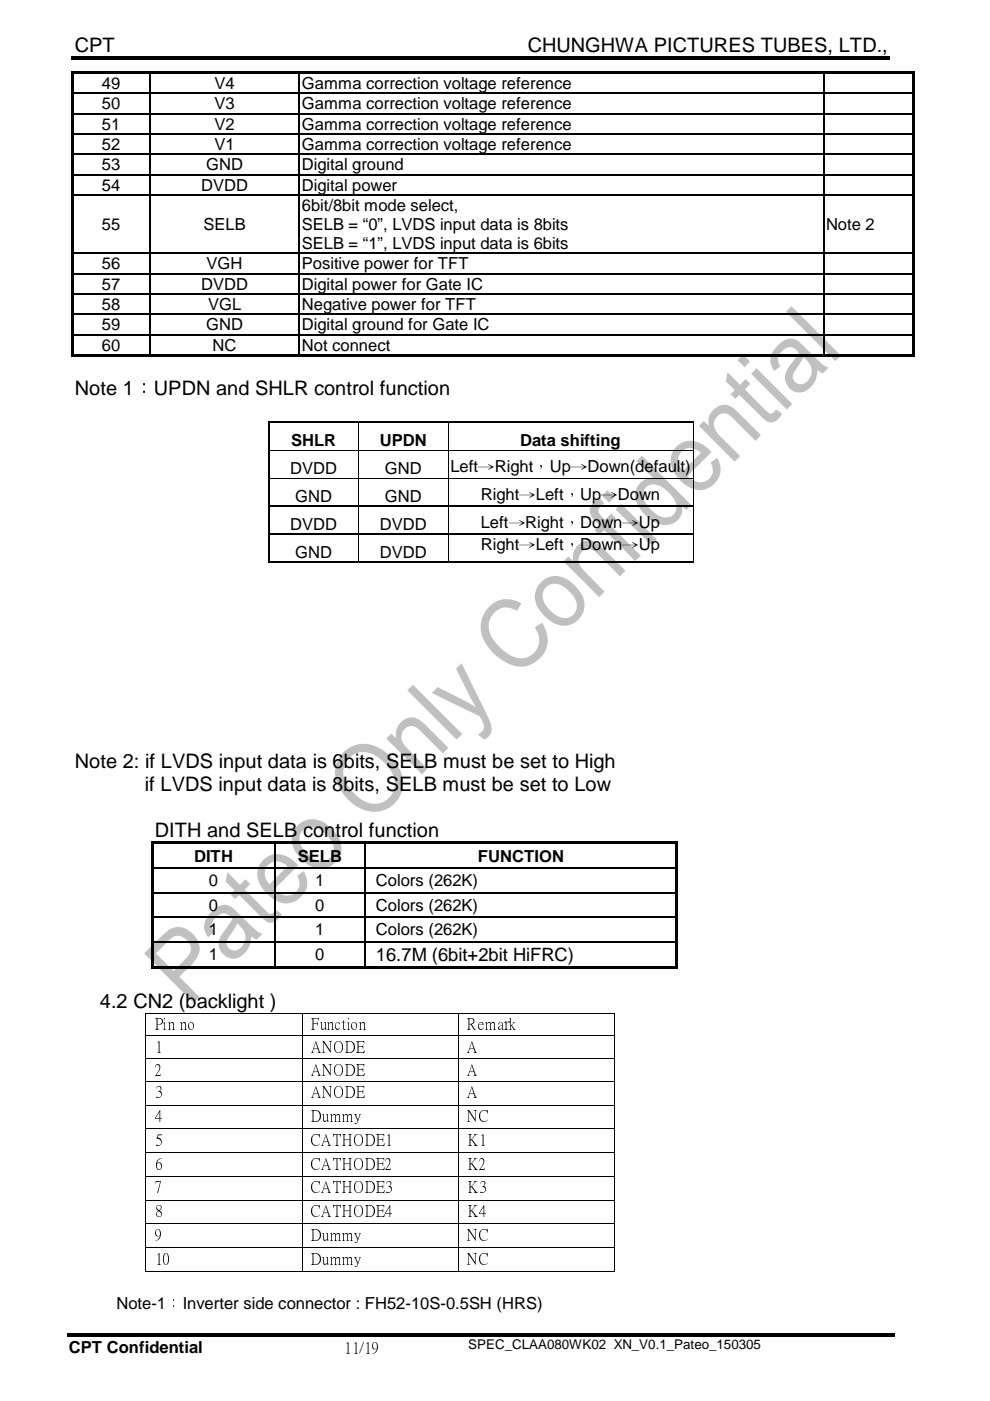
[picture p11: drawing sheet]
<svg xmlns="http://www.w3.org/2000/svg" width="210mm" height="297mm" viewBox="0 0 210 297" stroke-linecap="round" stroke-linejoin="round" font-family="sans-serif">
<path d="M15.1 11.9h82.1v.8h-82.1zM96.9 11.9h.8v.8h-.8zM97.7 11.9h91v.8h-91zM14.1 282.7h40.5v.7h-40.5zM54.6 282.7h.7v.7h-.7zM55.3 282.7h43.3v.7h-43.3zM98.6 282.7h.8v.7h-.8zM99.4 282.7h90.2v.7h-90.2z" fill="#000"/>
<g fill="#c0c0c0">
<path d="M30.6 202.1l3-3a6.2 6.2 0 0 1 4.1-2.6 4.9 4.9 0 0 1 4.5 5.5 13.8 13.8 0 0 1-3.8 4.7l-.4 .4 4.3 4.3-1.3 1.2zM33.9 201.3l-.8 .8 3.7 3.8 .8-.8a11.2 11.2 0 0 0 2.8-3.5 2.73 2.73 0 0 0-3.9-2.8z" fill-rule="evenodd"/>
<path d="M44.9 193.3a3.1 3.1 0 0 1 4.2-.9l3.6 3.4a8.1 8.1 0 0 0 2.9 2.2l-1.2 1.2-1.1-.7a4.6 4.6 0 0 1-3.8 4.8 3.3 3.3 0 0 1-3-2.1 3.3 3.3 0 0 1 .9-3.6l1.9-2.9a2.06 2.06 0 0 0-3.5-.2 2.17 2.17 0 0 0-.4 3.2l-1.3 1a3.8 3.8 0 0 1 .8-5.4zM50.3 195.7l-1.4 2.4a2.22 2.22 0 0 0-.6 2.7 1.79 1.79 0 0 0 3.1-.2 3.1 3.1 0 0 0-.8-4.6z" fill-rule="evenodd"/>
<path d="M48.2 185l2.7 2.6 1.1-1.2 .8 .8 .2 .3-1.1 1.1 2.7 2.8a9 9 0 0 0 2.6 2.3 1.38 1.38 0 0 0 1.3-.8l1.3 .9a2.55 2.55 0 0 1-3.3 1.6l-5.8-5.6-.8 .8-1-1 .8-.8-1.9-1.9z" fill-rule="evenodd"/>
<path d="M55.8 182.3a4.6 4.6 0 0 1 6.6 .3l.8 .9-5.1 5.1a3.2 3.2 0 0 0 5 .2 2.79 2.79 0 0 0-.1-3.1l1.4-1a4.5 4.5 0 0 1-.9 5.7 4.5 4.5 0 0 1-5.8 0 6.5 6.5 0 0 1-3.1-6 4 4 0 0 1 1.2-2.1zM56.9 183.3a2.93 2.93 0 0 0 .2 4.2l3.9-3.9a2.9 2.9 0 0 0-4.1-.3z" fill-rule="evenodd"/>
<path d="M63.2 175a4.8 4.8 0 0 1 7 .6 5.2 5.2 0 0 1 2 5.6 4.4 4.4 0 0 1-7.2 1.9 6.4 6.4 0 0 1-3.1-5.7l.3-1zM64.2 176a3.2 3.2 0 0 0 .5 4.5 4.6 4.6 0 0 0 4.1 2 2.75 2.75 0 0 0 1.1-4.6 4.8 4.8 0 0 0-4.5-2.5z" fill-rule="evenodd"/>
<path d="M72.9 159.5a6.5 6.5 0 0 1 9 .1 8.4 8.4 0 0 1 3.5 7.2 6.2 6.2 0 0 1-10.1 4 9.2 9.2 0 0 1-4.3-7.3 5.8 5.8 0 0 1 1.9-4zM74 160.7a4.6 4.6 0 0 0 0 6.3 7.7 7.7 0 0 0 5.1 3.4 4.4 4.4 0 0 0 4.1-2.3 4.4 4.4 0 0 0-.3-4.7 7.8 7.8 0 0 0-6.1-3.9l-1.5 .3z" fill-rule="evenodd"/>
<path d="M85 153.2a3.2 3.2 0 0 1 5 .3l5.1 5.1-1.2 1.1-2.9-2.8a10.3 10.3 0 0 0-3.3-2.9 2.33 2.33 0 0 0-2.4 1.3 2.33 2.33 0 0 0 .4 2.6l4.9 5.1-1.1 1.2-7.6-7.6 1.1-1.1 1 1.1a3.4 3.4 0 0 1 1-3.4z" fill-rule="evenodd"/>
<path d="M86.4 146.3l1.1-1.1 10.5 10.5-1.2 1.1z" fill-rule="evenodd"/>
<path d="M92.8 145.7l8.1 4.2-4.2-8.1 1.2-1.2 4.6 9.4a9.8 9.8 0 0 1 1.7 5 2.61 2.61 0 0 1-1.5 1.8l-1.4-1.1a1.85 1.85 0 0 0 .9-2.9l-.4-.9-10.2-5z" fill-rule="evenodd"/>
<path d="M103.7 128.7a5.3 5.3 0 0 1 6.8-.8l-.9 1.6a3.9 3.9 0 0 0-4.7 .3 3.9 3.9 0 0 0-1 4.5 9.2 9.2 0 0 0 6.2 5.3 4 4 0 0 0 3.9-2.2 4 4 0 0 0-.6-4.4l1.5-1a5.8 5.8 0 0 1-.5 7.6 5.8 5.8 0 0 1-7.5 .6 9.8 9.8 0 0 1-5-6.9 6 6 0 0 1 1.8-4.6z" fill-rule="evenodd"/>
<path d="M114.7 123.4a4.6 4.6 0 0 1 6.6 .2 5.8 5.8 0 0 1 2.5 5.6 4.4 4.4 0 0 1-7.3 2.4 6.3 6.3 0 0 1-3.1-5.7l.3-1.1zM115.8 124.5a3.2 3.2 0 0 0 .4 4.4 4.8 4.8 0 0 0 4.2 2.1 2.78 2.78 0 0 0 1.1-4.7 4.8 4.8 0 0 0-4.5-2.5z" fill-rule="evenodd"/>
<path d="M122.5 115.6a3.2 3.2 0 0 1 5.1 .4l5 5-1.2 1.2-2.8-2.9a10.3 10.3 0 0 0-3.3-2.9 2.32 2.32 0 0 0-2.4 1.3 2.32 2.32 0 0 0 .4 2.7l4.9 5-1.2 1.2-7.5-7.6 1-1 1.1 1a3.4 3.4 0 0 1 .9-3.4z" fill-rule="evenodd"/>
<path d="M125.9 106.4l1.3-.9 .9 1.3a1.65 1.65 0 0 0-1 2.1l1.2 1.3 1.3-1.3 1 1-1.4 1.3 6.6 6.6-1.1 1.2-6.6-6.6-1 1-1-1 1-1-.4-.4a3.5 3.5 0 0 1-1.6-3.4z" fill-rule="evenodd"/>
<path d="M127.6 105.1l1.2-1.2 1.5 1.5-1.2 1.2zM131.1 107.4l.6-.6 7.5 7.6-1.1 1.1-7.6-7.5z" fill-rule="evenodd"/>
<path d="M136.1 96.6l10.5 10.5-1.1 1.1-1-1a3.5 3.5 0 0 1-4.7 3.9 7.6 7.6 0 0 1-5.1-6.2 3.4 3.4 0 0 1 4-3.4l-3.7-3.7zM136.9 103.3a2.72 2.72 0 0 0 .3 3.8 5.1 5.1 0 0 0 4.5 2.6 2.37 2.37 0 0 0 1.2-3.9 6.3 6.3 0 0 0-4.4-3.1 2.02 2.02 0 0 0-1.6 .6z" fill-rule="evenodd"/>
<path d="M143.5 94.7a4.6 4.6 0 0 1 6.5 .3l.9 .8-5.1 5.2a3.3 3.3 0 0 0 4.6 .5 2.66 2.66 0 0 0 .3-3.4l1.3-1a4.5 4.5 0 0 1-.8 5.7 4.5 4.5 0 0 1-5.9 0 6.5 6.5 0 0 1-3-6 4.4 4.4 0 0 1 1.2-2.1zM144.5 95.7a2.88 2.88 0 0 0 .3 4.2l3.8-3.9a2.9 2.9 0 0 0-4.1-.3z" fill-rule="evenodd"/>
<path d="M151.3 86.9a3.1 3.1 0 0 1 5 .3l5 5.1-1.1 1.2-2.9-2.9a10.9 10.9 0 0 0-3.3-2.9 2.36 2.36 0 0 0-2.4 1.3 2.36 2.36 0 0 0 .4 2.7l4.9 5-1.2 1.2-7.5-7.6 1-1.1 1.1 1.1a3.3 3.3 0 0 1 1-3.4z" fill-rule="evenodd"/>
<path d="M154.3 78.9l2.6 2.7 1.2-1.2 1 1-1.2 1.1 4.8 4.8a1.03 1.03 0 0 0 1 .3 1.03 1.03 0 0 0 .8-.8l1.3 1a2.48 2.48 0 0 1-3.3 1.5l-5.7-5.6-.9 .9-1-1 .9-.9-1.9-1.8z" fill-rule="evenodd"/>
<path d="M157.5 75.2l1.5 1.5-1.1 1.2-1.5-1.5zM160.4 78.1l7.6 7.5-1.2 1.2-7.5-7.6z" fill-rule="evenodd"/>
<path d="M164.9 73.2a3.4 3.4 0 0 1 3.7-1.2 15.6 15.6 0 0 1 3.5 3.1l.6 .6a7.7 7.7 0 0 0 3 2.2l-1.2 1.3-1.2-.8a4.6 4.6 0 0 1-3.8 4.8 3.3 3.3 0 0 1-2.9-2.1 3.3 3.3 0 0 1 .8-3.5l1.3-1.8 .6-1.1a2.07 2.07 0 0 0-3.5-.2 2.22 2.22 0 0 0-.4 3.2l-1.2 1a3.8 3.8 0 0 1 .7-5.5zM170.3 75.7l-.7 1.4a5.6 5.6 0 0 0-1.5 2.8 1.76 1.76 0 0 0 1.4 1.6 1.76 1.76 0 0 0 1.9-1 3.1 3.1 0 0 0-.7-4.5z" fill-rule="evenodd"/>
<path d="M166.6 66.1l1.2-1.2 10.5 10.5-1.2 1.1z" fill-rule="evenodd"/>
</g>
<g fill="#000">
<path d="M15.1 15h.5v.6h-.5zM15.1 15h.5v.5h-.5zM15.1 15.6h.5v4h-.5zM15.1 19.6h.5v.3h-.5zM15.6 15h16v.5h-16zM31.6 15.5l.3 .1zM31.6 15h.5v.5h-.5zM31.6 19.6h.3v.3h-.3zM32.1 15h31.3v.5h-31.3zM63.4 15.5l.2 .1zM63.4 15h.5v.5h-.5zM63.4 19.6h.2v.3h-.2z"/>
<path d="M63.9 15h110.6v.5h-110.6zM174.5 15.5l.3 .1zM174.5 15h.5v.5h-.5zM174.5 19.6h.3v.3h-.3zM175 15h18.4v.5h-18.4zM193.4 15h.5v.6h-.5zM193.4 15h.5v.5h-.5zM193.4 15.6h.5v4h-.5zM193.4 19.6h.5v.3h-.5zM15.1 19.9h.5v4.1h-.5zM15.1 24h.5v.2h-.5zM15.1 24.2h.5v4.1h-.5z"/>
<path d="M15.1 28.3h.5v.2h-.5zM15.1 28.5h.5v4.1h-.5zM15.1 32.6h.5v.3h-.5zM15.1 32.9h.5v4h-.5zM15.1 36.9h.5v.3h-.5zM31.6 24h.3v.2h-.3zM31.6 28.3h.3v.2h-.3zM31.6 32.6h.3v.3h-.3zM31.6 36.9h.3v.3h-.3zM63.4 24h.2v.2h-.2zM63.4 28.3h.2v.2h-.2zM63.4 32.6h.2v.3h-.2z"/>
<path d="M63.4 36.9h.2v.3h-.2zM174.5 24h.3v.2h-.3zM174.5 28.3h.3v.2h-.3zM174.5 32.6h.3v.3h-.3zM174.5 36.9h.3v.3h-.3zM193.4 19.9h.5v4.1h-.5zM193.4 24h.5v.2h-.5zM193.4 24.2h.5v4.1h-.5zM193.4 28.3h.5v.2h-.5zM193.4 28.5h.5v4.1h-.5zM193.4 32.6h.5v.3h-.5zM193.4 32.9h.5v4h-.5z"/>
<path d="M193.4 36.9h.5v.3h-.5zM15.1 37.2h.5v4h-.5zM15.1 41.2h.5v.3h-.5zM15.1 41.5h.5v12.1h-.5zM15.1 53.6h.5v.2h-.5zM15.1 53.8h.5v4.1h-.5zM15.1 57.9h.5v.3h-.5zM31.6 41.2h.3v.3h-.3zM31.6 53.6h.3v.2h-.3zM31.6 57.9h.3v.3h-.3zM63.4 41.2h.2v.3h-.2zM63.4 53.6h.2v.2h-.2z"/>
<path d="M63.4 57.9h.2v.3h-.2zM174.5 41.2h.3v.3h-.3zM174.5 53.6h.3v.2h-.3zM174.5 57.9h.3v.3h-.3zM193.4 37.2h.5v4h-.5zM193.4 41.2h.5v.3h-.5zM193.4 41.5h.5v12.1h-.5zM193.4 53.6h.5v.2h-.5zM193.4 53.8h.5v4.1h-.5zM193.4 57.9h.5v.3h-.5zM15.1 58.2h.5v4h-.5zM15.1 62.2h.5v.3h-.5z"/>
<path d="M15.1 62.5h.5v4h-.5zM15.1 66.5h.5v.3h-.5zM15.1 66.8h.5v4.1h-.5zM15.1 70.9h.5v.2h-.5zM15.1 71.1h.5v4.1h-.5zM15.1 75.2h.5v.5h-.5zM15.6 75.2h16v.5h-16zM31.6 62.2h.3v.3h-.3zM31.6 66.5h.3v.3h-.3zM31.6 70.9h.3v.2h-.3zM31.6 75.2h.5v.5h-.5zM32.1 75.2h31.3v.5h-31.3z"/>
<path d="M63.4 62.2h.2v.3h-.2zM63.4 66.5h.2v.3h-.2zM63.4 70.9h.2v.2h-.2zM63.4 75.2h.5v.5h-.5zM63.9 75.2h110.6v.5h-110.6zM174.5 62.2h.3v.3h-.3zM174.5 66.5h.3v.3h-.3zM174.5 70.9h.3v.2h-.3zM174.5 75.2h.5v.5h-.5zM175 75.2h18.4v.5h-18.4zM193.4 58.2h.5v4h-.5zM193.4 62.2h.5v.3h-.5z"/>
<path d="M193.4 62.5h.5v4h-.5zM193.4 66.5h.5v.3h-.5zM193.4 66.8h.5v4.1h-.5zM193.4 70.9h.5v.2h-.5zM193.4 71.1h.5v4.1h-.5zM193.4 75.2h.5v.5h-.5zM56.8 89.2h.3v.7h-.3zM56.8 89.2h.3v.4h-.3zM56.8 95.5h.3v.2h-.3zM75.9 89.6h.2v.3h-.2zM75.9 89.2h.3v.4h-.3zM75.9 95.5h.2v.2h-.2z"/>
<path d="M95 89.6h.1v.3h-.1zM95 89.2h.3v.4h-.3zM95 95.5h.1v.2h-.1zM146.9 89.6h.1v.3h-.1zM146.9 89.2h.1v.4h-.1zM146.9 95.5h.1v.2h-.1zM56.8 101.3h.3v.3h-.3zM56.8 107.1h.3v.4h-.3zM56.8 113.1h.3v.3h-.3zM56.8 119h.3v.3h-.3zM75.9 101.3h.2v.3h-.2zM75.9 107.1h.3v.4h-.3z"/>
<path d="M75.9 113.1h.3v.3h-.3zM75.9 119h.3v.3h-.3zM95 101.3h.1v.3h-.1zM95 107.1h.3v.4h-.3zM95 113.1h.3v.3h-.3zM95 119h.3v.3h-.3zM146.9 101.3h.1v.3h-.1zM146.9 107.1h.1v.4h-.1zM146.9 113.1h.1v.3h-.1zM146.9 119h.1v.3h-.1zM32 178.4h.6v.6h-.6zM32 178.4h.6v.5h-.6z"/>
<path d="M32.6 178.4h25.5v.5h-25.5zM58.1 178.9l.2 .1zM58.1 178.4h.5v.5h-.5zM58.6 178.4h18.7v.5h-18.7zM77.3 178.9l.3 .1zM77.3 178.4h.6v.5h-.6zM77.9 178.4h65.4v.5h-65.4zM143.3 178.4h.5v.6h-.5zM143.3 178.4h.5v.5h-.5zM32 179h.6v4.9h-.6zM32 183.9h.6v.3h-.6zM32 184.2h.6v4.9h-.6z"/>
<path d="M32 189.1h.6v.3h-.6zM32 189.4h.6v5h-.6zM32 194.4h.6v.2h-.6zM32 194.6h.6v5h-.6zM32 199.6h.6v.2h-.6zM58.1 183.9h.2v.3h-.2zM58.1 189.1h.2v.3h-.2zM58.1 194.4h.2v.2h-.2zM58.1 199.6h.2v.2h-.2zM77.3 183.9h.3v.3h-.3zM77.3 189.1h.3v.3h-.3zM77.3 194.4h.3v.2h-.3z"/>
<path d="M77.3 199.6h.3v.2h-.3zM143.3 179h.5v4.9h-.5zM143.3 183.9h.5v.3h-.5zM143.3 184.2h.5v4.9h-.5zM143.3 189.1h.5v.3h-.5zM143.3 189.4h.5v5h-.5zM143.3 194.4h.5v.2h-.5zM143.3 194.6h.5v5h-.5zM143.3 199.6h.5v.2h-.5zM30.8 214.7h.2v.2h-.2zM30.8 219.5h.2v.2h-.2zM32 199.8h.6v5h-.6z"/>
<path d="M32 204.8h.6v.5h-.6zM32.6 204.8h25.5v.5h-25.5zM58.1 204.8h.5v.5h-.5zM58.6 204.8h18.7v.5h-18.7zM64 214.7h.1v.2h-.1zM64 219.5h.1v.2h-.1zM77.3 204.8h.6v.5h-.6zM77.9 204.8h65.4v.5h-65.4zM97.1 214.7h.2v.2h-.2zM97.1 219.5h.2v.2h-.2zM130.3 214.7h.1v.2h-.1zM130.3 219.5h.1v.2h-.1z"/>
<path d="M143.3 199.8h.5v5h-.5zM143.3 204.8h.5v.5h-.5zM30.8 224.4h.2v.1h-.2zM30.8 229.2h.2v.2h-.2zM30.8 234.2h.2v.2h-.2zM30.8 239.3h.2v.1h-.2zM64 224.4h.1v.1h-.1zM64 229.2h.1v.2h-.1zM64 234.2h.1v.2h-.1zM64 239.3h.1v.1h-.1zM97.1 224.4h.2v.1h-.2zM97.1 229.2h.2v.2h-.2z"/>
<path d="M97.1 234.2h.2v.2h-.2zM97.1 239.3h.2v.1h-.2zM130.3 224.4h.1v.1h-.1zM130.3 229.2h.1v.2h-.1zM130.3 234.2h.1v.2h-.1zM130.3 239.3h.1v.1h-.1zM30.8 244.3h.2v.2h-.2zM30.8 249.3h.2v.2h-.2zM30.8 254.4h.2v.2h-.2zM30.8 259.4h.2v.2h-.2zM64 244.3h.1v.2h-.1zM64 249.3h.1v.2h-.1z"/>
<path d="M64 254.4h.1v.2h-.1zM64 259.4h.1v.2h-.1zM97.1 244.3h.2v.2h-.2zM97.1 249.3h.2v.2h-.2zM97.1 254.4h.2v.2h-.2zM97.1 259.4h.2v.2h-.2zM130.3 244.3h.1v.2h-.1zM130.3 249.3h.1v.2h-.1zM130.3 254.4h.1v.2h-.1zM130.3 259.4h.1v.2h-.1zM30.8 264.5h.2v.1h-.2zM30.8 269.5h.2v.2h-.2z"/>
<path d="M64 264.5h.1v.1h-.1zM64 269.5h.1v.2h-.1zM97.1 264.5h.2v.1h-.2zM97.1 269.5h.2v.2h-.2zM130.3 264.5h.1v.1h-.1zM130.3 269.5h.1v.2h-.1z"/>
</g>
<g fill="none" stroke="#000" stroke-width=".25">
<path d="M15.6 19.8h16M31.7 15.6v4M31.7 19.9v4.1M31.9 19.8h31.5M63.5 15.6v4M63.5 19.9v4.1M63.6 19.8h110.9M174.6 15.6v4M174.6 19.9v4.1M174.8 19.8h18.6M15.6 24.1h16M15.6 28.4h16"/>
<path d="M15.6 32.7h16M15.6 37h16M31.7 24.2v4.1M31.7 28.5v4.1M31.7 32.9v4M31.7 37.2v4M31.9 24.1h31.5M31.9 28.4h31.5M31.9 32.7h31.5M31.9 37h31.5M63.5 24.2v4.1M63.5 28.5v4.1"/>
<path d="M63.5 32.9v4M63.5 37.2v4M63.6 24.1h110.9M63.6 28.4h110.9M63.6 32.7h110.9M63.6 37h110.9M174.6 24.2v4.1M174.6 28.5v4.1M174.6 32.9v4M174.6 37.2v4M174.8 24.1h18.6M174.8 28.4h18.6"/>
<path d="M174.8 32.7h18.6M174.8 37h18.6M15.6 41.4h16M15.6 53.7h16M15.6 58h16M31.7 41.5v12.1M31.7 53.8v4.1M31.7 58.2v4M31.9 41.4h31.5M31.9 53.7h31.5M31.9 58h31.5M63.5 41.5v12.1"/>
<path d="M63.5 53.8v4.1M63.5 58.2v4M63.6 41.4h110.9M63.6 53.7h110.9M63.6 58h110.9M174.6 41.5v12.1M174.6 53.8v4.1M174.6 58.2v4M174.8 41.4h18.6M174.8 53.7h18.6M174.8 58h18.6M15.6 62.4h16"/>
<path d="M15.6 66.7h16M15.6 71h16M31.7 62.5v4M31.7 66.8v4.1M31.7 71.1v4.1M31.9 62.4h31.5M31.9 66.7h31.5M31.9 71h31.5M63.5 62.5v4M63.5 66.8v4.1M63.5 71.1v4.1M63.6 62.4h110.9"/>
<path d="M63.6 66.7h110.9M63.6 71h110.9M174.6 62.5v4M174.6 66.8v4.1M174.6 71.1v4.1M174.8 62.4h18.6M174.8 66.7h18.6M174.8 71h18.6M58.2 179v4.9M77.5 179v4.9M32.6 184.1h25.5M32.6 189.3h25.5"/>
<path d="M32.6 194.5h25.5M32.6 199.7h25.5M58.2 184.2v4.9M58.2 189.4v5M58.2 194.6v5M58.2 199.8v5M58.3 184.1h19M58.3 189.3h19M58.3 194.5h19M58.3 199.7h19M77.5 184.2v4.9M77.5 189.4v5"/>
<path d="M77.5 194.6v5M77.5 199.8v5M77.6 184.1h65.7M77.6 189.3h65.7M77.6 194.5h65.7M77.6 199.7h65.7"/>
</g>
<g fill="none" stroke="#000" stroke-width=".34">
<path d="M56.9 89.9v5.6M56.9 95.7v5.6M57.1 89.4h18.8M76.2 89.4h18.8M95.3 89.4h51.6M56.9 101.6v5.5M56.9 107.5v5.6M56.9 113.4v5.6M57.1 107.3h18.8M57.1 113.2h18.8M57.1 119.2h18.8M76.2 107.3h18.8"/>
<path d="M76.2 113.2h18.8M76.2 119.2h18.8M95.3 107.3h51.6M95.3 113.2h51.6M95.3 119.2h51.6"/>
</g>
<g fill="none" stroke="#000" stroke-width=".21">
<path d="M57.1 95.5h18.8M76 89.9v5.6M76 95.7v5.6M76.1 95.5h18.9M95 89.9v5.6M95 95.7v5.6M95.1 95.5h51.8M146.9 89.9v5.6M146.9 95.7v5.6M57.1 101.4h18.8M76 101.6v5.5M76 107.5v5.6"/>
<path d="M76 113.4v5.6M76.1 101.4h18.9M95 101.6v5.5M95 107.5v5.6M95 113.4v5.6M95.1 101.4h51.8M146.9 101.6v5.5M146.9 107.5v5.6M146.9 113.4v5.6M30.9 214.9v4.6M30.9 219.7v4.7M31 214.8h33"/>
<path d="M31 219.6h33M64.1 214.9v4.6M64.1 219.7v4.7M64.1 214.8h33M64.1 219.6h33M97.2 214.9v4.6M97.2 219.7v4.7M97.3 214.8h33M97.3 219.6h33M130.3 214.9v4.6M130.3 219.7v4.7M30.9 224.5v4.7"/>
<path d="M30.9 229.4v4.8M30.9 234.4v4.9M30.9 239.4v4.9M31 224.5h33M31 229.3h33M31 234.3h33M31 239.4h33M64.1 224.5v4.7M64.1 229.4v4.8M64.1 234.4v4.9M64.1 239.4v4.9M64.1 224.5h33"/>
<path d="M64.1 229.3h33M64.1 234.3h33M64.1 239.4h33M97.2 224.5v4.7M97.2 229.4v4.8M97.2 234.4v4.9M97.2 239.4v4.9M97.3 224.5h33M97.3 229.3h33M97.3 234.3h33M97.3 239.4h33M130.3 224.5v4.7"/>
<path d="M130.3 229.4v4.8M130.3 234.4v4.9M130.3 239.4v4.9M30.9 244.5v4.8M30.9 249.5v4.9M30.9 254.6v4.8M30.9 259.6v4.9M31 244.4h33M31 249.4h33M31 254.5h33M31 259.5h33M64.1 244.5v4.8"/>
<path d="M64.1 249.5v4.9M64.1 254.6v4.8M64.1 259.6v4.9M64.1 244.4h33M64.1 249.4h33M64.1 254.5h33M64.1 259.5h33M97.2 244.5v4.8M97.2 249.5v4.9M97.2 254.6v4.8M97.2 259.6v4.9M97.3 244.4h33"/>
<path d="M97.3 249.4h33M97.3 254.5h33M97.3 259.5h33M130.3 244.5v4.8M130.3 249.5v4.9M130.3 254.6v4.8M130.3 259.6v4.9M30.9 264.6v4.9M31 264.5h33M31 269.6h33M64.1 264.6v4.9M64.1 264.5h33"/>
<path d="M64.1 269.6h33M97.2 264.6v4.9M97.3 264.5h33M97.3 269.6h33M130.3 264.6v4.9"/>
</g>
<g font-size="4.2">
<text x="15.9" y="10.9">CPT</text>
<text x="111.9" y="10.9">CHUNGHWA PICTURES TUBES, LTD.,</text>
<text x="15.9" y="83.7">Note 1：UPDN and SHLR control function</text>
<text x="15.9" y="162.9">Note 2: if LVDS input data is 6bits, SELB must be set to High</text>
<text x="30.7" y="167.8">if LVDS input data is 8bits, SELB must be set to Low</text>
<text x="32.8" y="177.5">DITH and SELB control function</text>
<text x="21.2" y="213.8">4.2 CN2 (backlight )</text>
</g>
<text font-size="3.9" x="79.7" y="203.7">16.7M (6bit+2bit HiFRC)</text>
<g font-size="3.5">
<text x="21.6" y="18.8">49</text>
<text x="21.6" y="23.2">50</text>
<text x="45.5" y="18.8">V4</text>
<text x="45.5" y="23.2">V3</text>
<text x="64" y="18.8">Gamma correction voltage reference</text>
<text x="64" y="23.2">Gamma correction voltage reference</text>
<text x="21.6" y="27.5">51</text>
<text x="45.5" y="27.5">V2</text>
<text x="64" y="27.5">Gamma correction voltage reference</text>
<text x="21.6" y="31.8">52</text>
<text x="45.5" y="31.8">V1</text>
<text x="64" y="31.8">Gamma correction voltage reference</text>
<text x="21.6" y="36.1">53</text>
<text x="21.6" y="40.4">54</text>
<text x="42.7" y="40.4">DVDD</text>
<text x="43.7" y="36.1">GND</text>
<text x="64" y="40.4">Digital power</text>
<text x="64" y="36.1">Digital ground</text>
<text x="64" y="44.7">6bit/8bit mode select,</text>
<text x="21.6" y="48.8">55</text>
<text x="43.2" y="48.8">SELB</text>
<text x="64" y="48.8">SELB = “0”, LVDS input data is 8bits</text>
<text x="64" y="52.8">SELB = “1”, LVDS input data is 6bits</text>
<text x="175.1" y="48.8">Note 2</text>
<text x="21.6" y="57.1">56</text>
<text x="43.8" y="57.1">VGH</text>
<text x="64" y="57.1">Positive power for TFT</text>
<text x="21.6" y="61.4">57</text>
<text x="21.6" y="65.7">58</text>
<text x="42.7" y="61.4">DVDD</text>
<text x="44.1" y="65.7">VGL</text>
<text x="64" y="65.7">Negative power for TFT</text>
<text x="64" y="61.4">Digital power for Gate IC</text>
<text x="21.6" y="70.1">59</text>
<text x="43.7" y="70.1">GND</text>
<text x="64" y="70.1">Digital ground for Gate IC</text>
<text x="21.6" y="74.4">60</text>
<text x="45.1" y="74.4">NC</text>
<text x="64" y="74.4">Not connect</text>
<text x="61.7" y="94.7">SHLR</text>
<text x="80.6" y="94.7">UPDN</text>
<text x="110.3" y="94.7">Data shifting</text>
<text x="61.5" y="100.5">DVDD</text>
<text x="81.6" y="100.5">GND</text>
<text x="95.5" y="100.1">Left→Right，Up→Down(default)</text>
<text x="62.6" y="106.4">GND</text>
<text x="81.6" y="106.4">GND</text>
<text x="101.9" y="105.9">Right→Left，Up→Down</text>
<text x="61.5" y="112.3">DVDD</text>
<text x="80.6" y="112.3">DVDD</text>
<text x="101.9" y="111.8">Left→Right，Down→Up</text>
<text x="62.6" y="118.2">GND</text>
<text x="80.6" y="118.2">DVDD</text>
<text x="101.9" y="116.7">Right→Left，Down→Up</text>
<text x="41.1" y="182.8">DITH</text>
<text x="63.2" y="182.8">SELB</text>
<text x="101.3" y="182.8">FUNCTION</text>
<text x="44.3" y="187.9">0</text>
<text x="66.8" y="187.9">1</text>
<text x="79.7" y="187.9">Colors (262K)</text>
<text x="44.3" y="193.1">0</text>
<text x="66.8" y="193.1">0</text>
<text x="79.7" y="193.1">Colors (262K)</text>
<text x="44.3" y="198.3">1</text>
<text x="44.3" y="203.5">1</text>
<text x="66.8" y="198.3">1</text>
<text x="66.8" y="203.5">0</text>
<text x="79.7" y="198.3">Colors (262K)</text>
<text x="32.8" y="218.2">Pin no</text>
<text x="66" y="218.2">Function</text>
<text x="99.1" y="218.2">Remark</text>
<text x="32.8" y="223">1</text>
<text x="32.8" y="227.8">2</text>
<text x="66" y="223">ANODE</text>
<text x="66" y="227.8">ANODE</text>
<text x="99.1" y="223">A</text>
<text x="99.1" y="227.8">A</text>
<text x="32.8" y="232.7">3</text>
<text x="66" y="232.7">ANODE</text>
<text x="99.1" y="232.7">A</text>
<text x="32.8" y="237.7">4</text>
<text x="66" y="237.7">Dummy</text>
<text x="99.1" y="237.7">NC</text>
<text x="32.8" y="242.7">5</text>
<text x="66" y="242.7">CATHODE1</text>
<text x="99.1" y="242.7">K1</text>
<text x="32.8" y="247.8">6</text>
<text x="66" y="247.8">CATHODE2</text>
<text x="99.1" y="247.8">K2</text>
<text x="32.8" y="252.8">7</text>
<text x="32.8" y="257.9">8</text>
<text x="66" y="252.8">CATHODE3</text>
<text x="66" y="257.9">CATHODE4</text>
<text x="99.1" y="252.8">K3</text>
<text x="99.1" y="257.9">K4</text>
<text x="32.8" y="262.9">9</text>
<text x="66" y="262.9">Dummy</text>
<text x="99.1" y="262.9">NC</text>
<text x="32.8" y="267.9">10</text>
<text x="66" y="267.9">Dummy</text>
<text x="99.1" y="267.9">NC</text>
<text x="24.7" y="277.5">Note-1：Inverter side connector : FH52-10S-0.5SH (HRS)</text>
<text x="14.6" y="286.9">CPT Confidential</text>
<text x="72.9" y="286.8">11/19</text>
</g>
<text font-size="2.8" x="99.3" y="286.1">SPEC_CLAA080WK02 XN_V0.1_Pateo_150305</text>
</svg>
